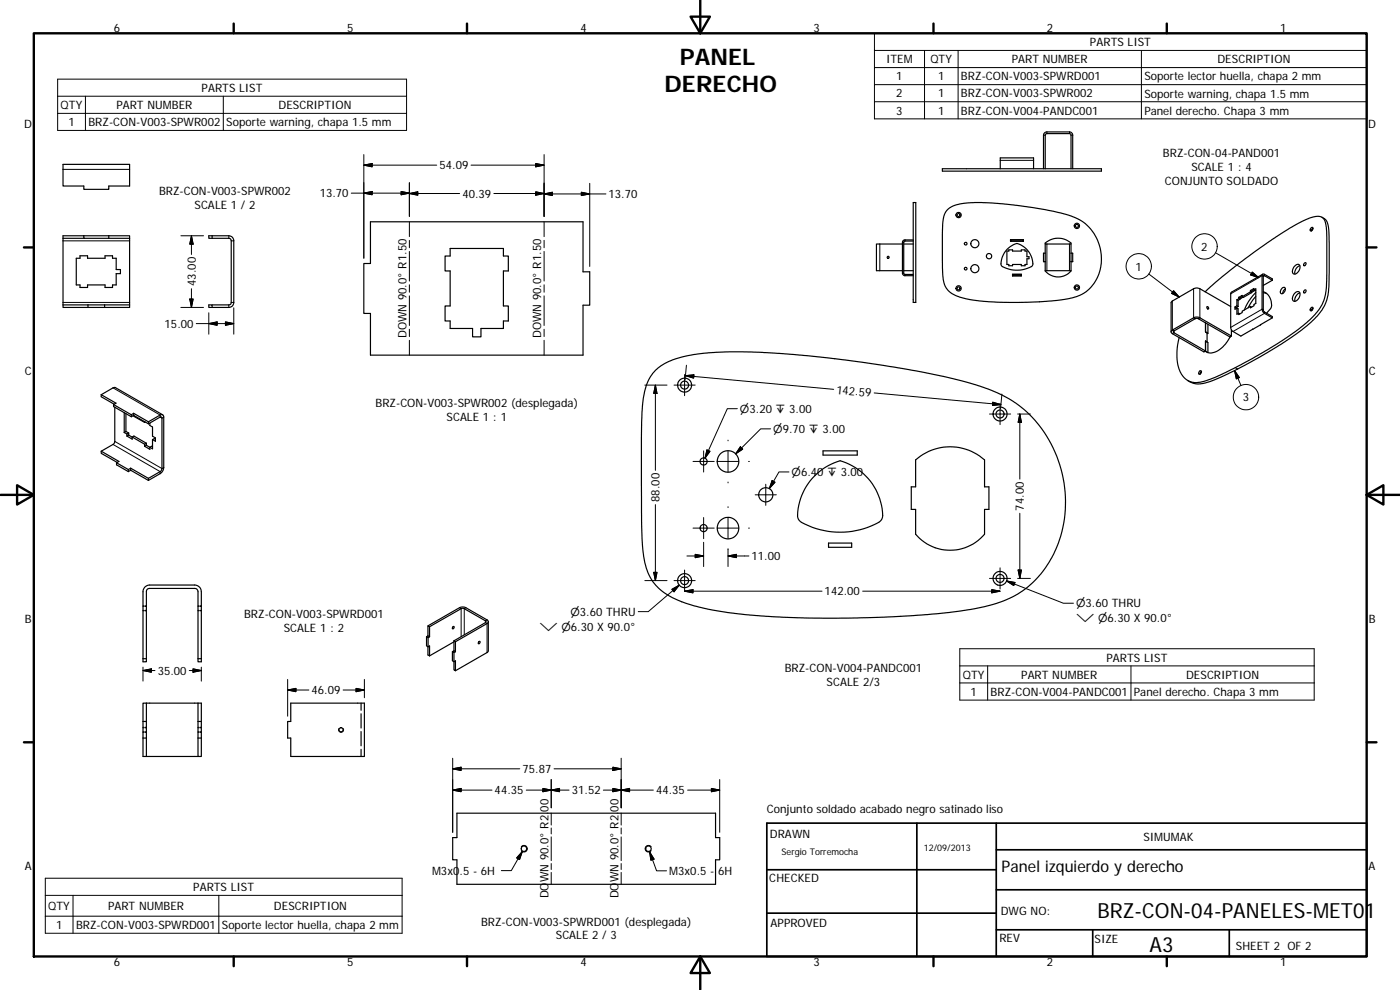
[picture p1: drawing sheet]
<svg xmlns="http://www.w3.org/2000/svg" width="420mm" height="297mm" viewBox="0 0 420 297" stroke-linecap="round" stroke-linejoin="round" font-family="sans-serif">
<g fill="none" stroke="#000" stroke-width=".36">
<path d="M18.9 49.3h20v6.5h-6.3v1h-7.4v-1h-6.3zM282.8 50.6h47.7v.8h-47.7zM300.2 50.6v-3.2h10v3.2M321.4 50.6l-.1-10.3-.3-.2h-6.8l-.3 .1-.2 .4v10M321.9 50.6l-.1-10.5-.4-.4-.4-.1h-6.8l-.6 .2-.4 .8v10M18.9 71.5h6.3M18.9 71.5v20M22.9 77.5h1.1v-.7h2.3v.7h5.2v-.7h2.3v.7h1.1v3.4h1.2v1.2h-1.2v3.4h-1.1v.8h-2.3v-.8h-5.2v.8h-2.3v-.8h-1.1zM25.2 70.7v.8h7.4M32.6 70.7h6.3v.8M32.6 71.5h6.3M32.6 70.7v.8"/>
<path d="M32.6 70.7h-13.7v.8M38.9 71.5v20M63.7 71.5h5l.4 .1 .3 .5v18.6l-.2 .6-.4 .2h-5.1M63.7 70.7v.8M63.7 71.5h-1v-.8h6a1.48 1.48 0 0 1 1.5 1.6v18.4a1.45 1.45 0 0 1-1.5 1.5h-5M111.2 66.5h63.8v15.1h2v10h-2v15h-63.8v-12.6h-2v-14.9h2zM135.1 74.5h16v2.3h1.5v4.5h-1.5v10.5h1.5v4.5h-1.5v2.3h-6.8v2.5h-2.5v-2.5h-6.7v-2.3h-1.5v-4.5h1.5v-10.5h-1.5v-4.5h1.5zM270.8 73.2h-7.8v8h7.8M271.2 73.2h2.9M274.1 60.8h.7v29.9h-.7zM274.1 72h-2.7l-.5 .3-.1 .4 .1 9.5 .5 .5h2.7M274.1 72.3h-2.5l-.4 .3v9.4l.4 .3h2.5"/>
<path d="M284.4 62.8a12.7 12.7 0 0 1 7.8-2l8.7 .4 11.6 1.5a32.3 32.3 0 0 1 12.3 3.8 13.4 13.4 0 0 1 1.2 21 17.9 17.9 0 0 1-9.6 2.7l-8.2 .5h-7.2l-7-.4-4.4-.7a7.3 7.3 0 0 1-6.3-4.8l-.5-4.5v-8.9a15.6 15.6 0 0 1 1-7.8zM302.2 74.9l1.4-1.1a2.21 2.21 0 0 1 3.2 0 6.1 6.1 0 0 1 3 5.9 8.7 8.7 0 0 1-9.2 0 5.6 5.6 0 0 1 1.6-4.8zM302.2 75.3h.6v-.3h1.1v.3h2.6v-.3h1.1v.3h.6v1.7h.6v.6h-.6v1.8h-.6v.3h-1.1v-.3h-2.6v.3h-1.1v-.3h-.6zM303.3 72l3.8-.1v.5h-3.8zM303.3 72.3h.1M303.3 72v.3h3.8M307.1 72.3h.1M313.7 76h-.5v2.5h.5M313.7 72.9a5.9 5.9 0 0 1 7.7 0v8.4a5.1 5.1 0 0 1-7.7 0zM321.4 73.2h-7.7M321.4 76h.5v2.5h-.5M388.5 79.9a.9 .9 0 0 1 1.4-.5 .9 .9 0 0 1 .1 1.4 1.5 1.5 0 0 1-1.9 1.2 1.83 1.83 0 0 1 .4-2.1z"/>
<path d="M390.1 79.7a2.19 2.19 0 0 0-1.4 2.5M391.4 79l.3-.2a.5 .5 0 0 1 .2 .6 .5 .5 0 0 1-.7 .2zM393.5 68.4l.3-.2a.54 .54 0 0 1 .1 .7 .54 .54 0 0 1-.7 .3zM394 68.5l-.4 .8M394 68.6l-.4 .6M396.7 65.2l.7 .4a5.2 5.2 0 0 1 1.4 4.3l.1 11a26.7 26.7 0 0 1-.8 9.4 20.5 20.5 0 0 1-7 8.3l-6.5 4.6-6.2 3.8-7 3.7-5.7 2.8a11.4 11.4 0 0 1-7.8 1.4l-1.4-.7M18.9 91.5v.7h7.5M18.9 91.5h20M26.4 91.5v.7M31.4 91.5v.7M38.9 91.5v.7h-12.5M62.7 91.5h1v.7h-1z"/>
<path d="M271.2 81.2h2.9M303.9 82.3h2.6v.4l-2.6 .1zM303.9 82.3v.4M306.4 82.3v.4M313.7 81.2h7.7M361.7 87.5l5-4.4 10.3-7.9 10.2-6.8 4.9-2.6a5.1 5.1 0 0 1 4.9-.4 8 8 0 0 1 1.2 5.3v13.5a14.6 14.6 0 0 1-6.6 13l-4.6 3.5-6 3.9-8.6 4.9-6.8 3.3a13.5 13.5 0 0 1-7.8 1.9 6.4 6.4 0 0 1-4.5-6.1l-.1-3.5 .7-3.8M361.8 96.9v2.7M361.8 99.6l.5 .2v2.8M361.8 99.6l.7 .4M362.2 92a.36 .36 0 0 1 .5 .2 .36 .36 0 0 1-.3 .5zM362.5 97.3v2.7M362.5 100l-.2 .1"/>
<path d="M369.3 92l-9.2-5.4a2.02 2.02 0 0 0-1.9 0l-6.7 4.1v8.9M369.6 99v1.8M370.6 92.1v.7l.6-.3M370.6 92.1l.4 .2M371 92.3v.3M371.2 91.8l-.6 .3M371.2 92.5v1.8l.6-.3 .3 .2M371.2 89.9v1.9M371.2 91.8l.4 .2M371.2 92.5l.4 .1v1.5M371.2 89.9l.4 .2M371.6 92l-.6 .3"/>
<path d="M371.6 90.1v1.9M371.8 89.2l.3 .2M371.8 89.2v.4M371.8 89.6l-.6 .3M371.8 89.6l.3 .2M372.1 89.4v.4M372.1 89.8l-.5 .3M372.8 89v-.4l-1 .6M372.8 89l-.7 .4M373.1 89.2l-.7 .3-.2-.1M375.3 87.2v.4M375.3 87.6l.3 .2"/>
<path d="M375.3 87.2l.3 .2M375.3 87.6l-2.5 1.4M375.6 92.1l-.3-.2-2.5 1.5v.4l-1 .6v-.4M375.6 87.8l-2.4 1.4-.4-.2M375.6 87.4v.4M376 98.8h.1M376.4 87v-.4l-1.1 .6M376.4 87l.5-.3v4.3l-.5 .3v.4l-1.1 .7v-.5M376.4 87l-.8 .4M376.4 87l.5 .1M376.6 87.1l-1 .6M376.9 87.8a15.3 15.3 0 0 0-3.5 5.2"/>
<path d="M376.9 88.9l-2.3 3.4M378.3 97.5l-2.4 1.3M378.3 97.4v.1M379 82.3l-9.5 5.4-.2 .3v10.2l.3 .8 2.8 1.8 3.6-2M379.1 87.5a3.8 3.8 0 0 1 2.1 5.3l-1.1 1.2M379.1 87.8l1 .3M381.8 84.1l-2.7 1.5M381.8 84.1l-2.3-1.4-.4 .1v10.3l.4 .5 2.3 1.4v.4l-3.5 2.1M381.8 84.1v-.4l-2.5-1.5-.4 .1-.1 10.7 .5 .9 2.5 1.5M384.9 86.4a.59 .59 0 0 1 .8 0 .59 .59 0 0 1-.1 .9 .88 .88 0 0 1-1.3 .6 1.48 1.48 0 0 1 .6-1.5zM385.8 86.7l-.6 .6-.2 .8M388.5 88a.9 .9 0 0 1 1.4-.4 .9 .9 0 0 1 .1 1.4 1.46 1.46 0 0 1-1.9 1.2 1.86 1.86 0 0 1 .4-2.2z"/>
<path d="M390.1 87.9a2.27 2.27 0 0 0-1.4 2.5M391.4 87.2l.3-.2a.49 .49 0 0 1 .2 .6 .49 .49 0 0 1-.7 .2zM393.5 92.3l.3-.1a.54 .54 0 0 1 .1 .7 .54 .54 0 0 1-.7 .2zM394 92.4l-.4 .8M394 92.5l-.4 .7M30.4 118.4l3.5-2 .6-.2 14.3 8.3M30.4 118.4v.6l3.9 2.3M30.4 118.4l4.4 2.6-.7 .4M196.8 111.1a23.6 23.6 0 0 1 13.5-5l7.1-.5h8.1l9.6 .5 13.4 1.3 11.4 1.5 15 2.4 9.3 1.9 8.7 2.3a34.8 34.8 0 0 1 23.1 18.8 35.4 35.4 0 0 1-4.1 38.4 29.6 29.6 0 0 1-18.2 9.7l-8.8 1.4-12 1-15.7 .6-10.4 .1-12.1-.3-9.6-.6-6.7-.8-8.4-1.6a26 26 0 0 1-13.2-6.6 20.7 20.7 0 0 1-4-12.6l-.3-6.8v-22.3a71.5 71.5 0 0 1 .9-16.3l.2-.8a12 12 0 0 1 3.2-5.7zM360 111.4a.35 .35 0 0 1 .6-.1 .35 .35 0 0 1-.1 .6l-.5 .4a.5 .5 0 0 1-.3-.5 .5 .5 0 0 1 .3-.4zM360.6 111.5l-.4 .7 .4-.7M361.8 102.4l.7 .4v3"/>
<path d="M361.8 105.4l.6 .3M362.2 102.6l-.4-.3v3.1M369.1 101.1a7.7 7.7 0 0 1-6 4.8l-1.3-.5M369.6 100.8l-.5 .3M369.6 100.8l-9.5-5.4a2.02 2.02 0 0 0-1.9 0l-6.4 3.6a.57 .57 0 0 0-.3 .6 .57 .57 0 0 0 .3 .5l9.5 5.5 .5-.3-9.7-5.6 .2-.4 6.8-3.8 10 5.6M30.4 135.4v.6l4.8 2.7M30.4 135.4l5.3 3.1-.7 .4M34.1 121.4v.6l5.3 3M34.1 121.4l5.3 3M34.4 122.2v10.4l-.5 .7-3.5 2.1M35 138.9v.6l3.5 2M35 138.9l3.5 2"/>
<path d="M37.3 123.8v6M37.3 129.8l.8 .4M37.8 124.1v5.4M37.8 129.5l-.5 .3M37.8 129.5l.8 .4M38.1 130.8l1.6 1v-.7M38.1 130.2v.6M38.6 129.9l-.5 .3M38.6 130.5l-.5 .3M38.6 129.9v.6M38.6 130.5l1.1 .7M39.4 124.4v.6"/>
<path d="M39.7 131.1l3.7 2.2M39.7 131.1l.5-.3 3.7 2.2M39.9 124.8l3.5 1.9M40.1 124l4.4 2.6v.6M40.1 124.6l4.4 2.6M40.1 124.6l-.7 .4M40.1 124l-.7 .4M40.1 124v.6M43.4 126.5v.2M43.4 133.3v.6M43.4 133.9l1.6 .9v-.6M43.6 126.6l-.2 .1"/>
<path d="M43.9 133l-.5 .3M43.9 133.6l-.5 .3M43.9 133v.6M43.9 133.6l1.1 .6M44.5 127.2l3.6-2.1 .4 .1 .1 15.4-.4 .8-3.7 2.1M44.5 126.6l3.6-2.1a.66 .66 0 0 1 .7 0 .66 .66 0 0 1 .3 .6v15.2a2.31 2.31 0 0 1-1 1.8l-3.6 2M44.9 127l.1 .7 .8 .4v2.8l.8 .5v1l-.8-.5M45.8 131.9v2.8l-.8-.5M45.8 134l-.3-.1-.5 .3M46.6 131.8l-.3-.2-.5 .3M247 135.3h10.3v1.2h-10.3zM274.8 138a15.5 15.5 0 0 1 20.7 0v8.1h1.3v6.7h-1.3v7.5a13.5 13.5 0 0 1-20.7 0v-7.5h-1.3v-6.7h1.3z"/>
<path d="M38.5 140.9v.6M39.2 141.1l5.3 3M39.2 140.5l5.3 3M39.2 141.1l-.7 .4M39.2 140.5l-.7 .4M39.2 140.5v.6M44.5 143.5v.6M244.4 142.9a17.4 17.4 0 0 1 7.7-4.7 17.3 17.3 0 0 1 12.7 17.1l-.3 .7a15 15 0 0 1-7.6 3.2 23.3 23.3 0 0 1-16.9-2.9l-.4-.6a13.7 13.7 0 0 1 1.8-8.8l1.7-2.6zM248.7 162.9h6.9v1.3h-6.9zM42.9 183.2h.3M42.9 181.9h.3M42.9 197.6h1"/>
<path d="M43.6 183.2h.3M43.6 181.9h.3M43.9 197.6v1h-1v-21.1a2.01 2.01 0 0 1 2-2h13.5a2.04 2.04 0 0 1 2 2v21.1h-1v-1M43.9 197.6v-20.1l.2-.6 .8-.3h13.5l.6 .1 .4 .8v20.1M59.4 183.2h.3M59.4 181.9h.3M59.4 197.6h1M60.1 183.2h.3M60.1 181.9h.3M128 191.1v2.7l.5 .3 .4-.3v3M128 191.1l.5 .2M128.4 190.8l-.4 .3"/>
<path d="M128.4 190.8l.5 .3M128.4 187.8l9.9-5.6 1.5 .1 6.4 3.7a.59 .59 0 0 1 .3 .5 .59 .59 0 0 1-.3 .6l-9.5 5.5M128.5 191.3l-.1 5.2 .5 .3M128.9 191.1l-.4 .2M128.9 188l-.5-.2v3M128.9 188v3.1M128.9 188l9.9-5.5 7 3.9-.1 .4-9.5 5.5M135.8 195.5v2.7l.4 .3M136 188h.1a.32 .32 0 0 1 .1 .4 .32 .32 0 0 1-.4 .1zM136.2 195.3l-.4 .2 .4 .3v2.7M136.2 198.5l.5-.2v3l-.5-.3zM136.2 195.3l.5 .2"/>
<path d="M136.2 192.3l.5 .3M136.2 192.3v3M136.2 192.6l-7.3 4.2M136.7 195.5l-.5 .3M136.7 192.6v2.9M143.8 192.5l.1-.1a.33 .33 0 0 1 .1 .5 .33 .33 0 0 1-.5 0zM146.5 186.5v8.8l-.2 .4-9.6 5.6M42.9 216.5v10.5h1M42.9 216.5h1M42.9 219.6h.3M42.9 218.4h.3M43.6 219.6h.3"/>
<path d="M43.6 218.4h.3M43.9 211h15.5M43.9 211h-1v5.5M43.9 211v16M59.4 211v10.4M59.4 211h1v5.5M59.4 216.5h1v4.9M59.4 219.6h.3M59.4 218.4h.3M60.1 219.6h.3M60.1 218.4h.3M87.3 211h22.1v16h-22.1v-5.6h-1v-4.9h1z"/>
<path d="M108.4 211v2.1M108.4 214.2v4.2M108.4 219.5v4.3M42.9 221.4h1M43.9 227h15.5M59.4 221.4v5.6h1v-5.6M59.4 221.4h1M108.4 224.8v2.2M137.1 244h77.6v7.3h1.3v6.7h-1.3v7.3h-77.6v-7.3h-1.2v-6.7h1.2z"/>
<circle cx="266.6" cy="77.2" r=".3"/>
<circle cx="287.7" cy="64.5" r=".8"/>
<circle cx="287.7" cy="64.5" r=".44"/>
<circle cx="289.8" cy="73.1" r=".4"/>
<circle cx="292.6" cy="73.1" r="1.22"/>
<circle cx="296.8" cy="76.9" r=".8"/>
<circle cx="323.2" cy="67.8" r=".47"/>
<circle cx="323.2" cy="67.8" r=".79"/>
<circle cx="287.7" cy="86.5" r=".8"/>
<circle cx="287.7" cy="86.5" r=".44"/>
<circle cx="289.8" cy="80.6" r=".39"/>
<circle cx="292.6" cy="80.6" r="1.21"/>
<circle cx="323.2" cy="86.3" r=".78"/>
<circle cx="323.2" cy="86.3" r=".46"/>
<circle cx="205.5" cy="115.6" r="2.1"/>
<circle cx="205.5" cy="115.5" r="1.2"/>
<circle cx="211.2" cy="138.5" r="1.06"/>
<circle cx="218.5" cy="138.5" r="3.2"/>
<circle cx="300.1" cy="124.2" r="2.09"/>
<circle cx="300.1" cy="124.2" r="1.2"/>
<circle cx="211.2" cy="158.5" r="1.07"/>
<circle cx="218.5" cy="158.5" r="3.2"/>
<circle cx="229.8" cy="148.4" r="2.14"/>
<circle cx="205.5" cy="174.2" r="1.2"/>
<circle cx="205.5" cy="174.2" r="2.11"/>
<circle cx="300.1" cy="173.5" r="2.09"/>
<circle cx="300.1" cy="173.6" r="1.2"/>
<circle cx="102.3" cy="219" r=".61"/>
<circle cx="157.2" cy="254.6" r=".81"/>
<circle cx="194.6" cy="254.6" r=".82"/>
</g>
<g fill="none" stroke="#000" stroke-width=".3">
<path d="M262.4 10h147.8v25.7h-147.8zM262.4 15.1h147.8M277.5 15.1v20.6M287.5 15.1v20.6M342.6 15.1v20.6M17.3 28.9h104.7M17.3 34h104.7M17.3 23.7h104.7v15.4h-104.7zM25.6 28.9v10.2M67 28.9v10.2M262.4 20.3h147.8M262.4 25.4h147.8"/>
<path d="M262.4 30.5h147.8M314.2 39.6v.5M321 39.6v.5M18.9 50.8h20M105.4 58h17.5M109.2 46.4v31.1M109.2 58l2.5-.6v1zM109.2 49.6l2.5-.5v1zM120.4 57.4l2.5 .6-2.5 .4zM122.9 54.8v10.1M122.9 58.1l2.5-.5v1zM122.9 58.1h15"/>
<path d="M131.1 49.6h-21.9M141.4 49.6h21.9M148.2 58.1h15.1M160.8 49.1l2.5 .5-2.5 .5zM160.8 57.6l2.5 .5-2.5 .5zM163.3 58.2l2.5-.5v1zM163.3 58.2h18.6M163.3 46.4v18.5M174.5 57.7l2.5 .5-2.5 .5zM177 55v24.9M300.2 48.1h10M313.2 40.6h.5"/>
<path d="M321.4 40.6h.5M18.9 72.3h20M54.3 70.7h6.8M57.5 70.7v5.6M57.5 70.7l.5 2.6h-1.1zM68.7 70.7v.8M69.4 72.3h.8M122.9 66.5v4.5M122.9 72.1v2.2M122.9 75.4v8.9M163.3 66.5v4.5M163.3 72.1v2.2"/>
<path d="M163.3 75.4v8.9M264 73.2v8M270.8 72.7h.4M271.6 72v.3M314.2 73.2v8M321 73.2v8M364.8 75.8l13 7.5M18.9 90.7h20M54.3 92.2h6.8M56.9 89.7h1.1l-.5 2.5zM57.5 86.6v5.6M58.9 97.1h11.3"/>
<path d="M62.7 93.9v6.4M62.7 97.1l2.5-.5v1zM67.7 96.6l2.5 .5-2.5 .5zM68.7 91.5v.7M69.4 90.7h.8M70.2 92.4v7.9M122.9 85.4v2.3M122.9 88.8v8.9M122.9 98.8v2.2M163.3 85.4v2.3M163.3 88.8v8.9M163.3 98.8v2.2"/>
<path d="M270.8 82h.4M271.6 82.3v.4M344.8 82.2l9.1 6.9M351.8 90.3v8.7l.5 .3v.5l-.5 .3M352.2 87.2l1.7 1.9-2.3-1.1zM358.2 86.6v8.8l.5 .2M360.1 86.6v8.8l-.5 .2M375.8 81.6l2 1.7-2.5-.8zM379.1 93l-.3-.2-9.5 5.4M379.5 82.3v.4l-.4 .2-.3-.2-9.5 5.5M379.5 93.6v.4l-9.5 5.5M33.9 116.4l14.2 8.1v.6l.5 .4 .5-.4"/>
<path d="M122.9 102.1v4.5M163.3 102.1v4.5M193.5 115.5h6.7M196.7 115.5v25.6M196.7 115.5l.5 2.5h-1zM202.3 115.5h6.3M205.5 112.4v6.3M205.7 112.7l2.5-.2v1zM205.7 112.7l44.5 4.1M206 109.6l-.4 4.4M262.3 117.9l38.1 3.5M300.7 118.2l-.4 4.4"/>
<path d="M370.5 111.2l1.9 4.5M370.5 111.2l1.5 2.1-1 .4zM370.7 110.3l.7 .4M33.9 133.3l14.2 8.2v.6M34.4 132.4l14.2 8.2 .5-.3M208 138.5h6.3M211.2 135.3v6.3M212.2 135l.9 .4-1.5 2.1zM215.3 138.5h6.4M218.5 132.1v.2M218.5 135.3v6.3M221.3 122.6h-3l-6.7 14.9"/>
<path d="M222.2 134l.7 .8-2.1 1.4zM224.7 138.5h.2M231.3 128.7h-3l-7.5 7.5M297 124.2h6.3M297.9 120.7l2.5 .7-2.5 .3zM300.1 121.1v6.3M305.4 124.2h3.8M306.1 124.2v19.5M306.1 124.2l.4 2.5h-.9zM196.7 151.4v22.8M208 158.5h6.3M211.2 155.3v6.3"/>
<path d="M215.3 158.5h6.4M218.5 144.6v.3M218.5 152v.3M218.5 155.3v6.3M224.7 158.5h.2M226.6 148.5h6.4M229.8 145.3v6.3M231.7 144.2l.9 .5-1.7 1.9zM236.8 141.6h-3l-2.9 5M306.1 154v19.5M193.5 174.2h6.7M196.2 171.7h1l-.5 2.5z"/>
<path d="M201.6 176.8l2.2-1.2-1.5 2zM202.3 174.2h6.3M203.8 175.6l-9.2 7.9h-3.1M205.5 171v6.4h41.2M205.5 177.4l2.5-.5v1zM208.6 166.3l2.6 .5-2.6 .5zM211.2 162.7v7.3M211.2 166.8h-5M218.5 164.6v5.4M218.5 166.8l2.5-.5v1zM218.5 166.8h6.3M258.9 177.4h41.2"/>
<path d="M297 173.5h6.3M297.6 176.9l2.5 .5-2.5 .5zM300.1 170.4v6.3M302.1 174.3l2.5 .5-.4 .9zM302.1 174.3l17 6.7h3M305.4 173.5h3.8M305.6 171h.9l-.4 2.5zM42.9 181.8h.3M42.9 183.3h.3M43.6 181.8h.3M43.6 183.3h.3M59.4 183.3h.3"/>
<path d="M59.4 181.8h.3M60.1 183.3h.3M60.1 181.8h.3M137.9 182.3l.5 .3v8.4M139.8 182.3l-.5 .3v7.9M146.2 186l-.5 .3v.5l.5 .3v8.7M288 194.6h106.4v15.5h-106.4zM288 199.8h106.4M296.4 199.8v10.3M339.4 199.8v10.3M42.9 201.2l2.5-.5v1zM42.9 201.2h3.6"/>
<path d="M42.9 200.2v4.2M42.9 218.2h.3M42.9 219.7h.3M43.6 218.2h.3M43.6 219.7h.3M56.8 201.2h3.6M57.9 200.7l2.5 .5-2.5 .5zM59.4 219.7h.3M59.4 218.2h.3M60.1 219.7h.3M60.1 218.2h.3M60.4 200.2v4.2"/>
<path d="M86.3 207l2.5-.5v1zM86.3 207h6.4M86.3 203.9v11M103 207h6.4M103 218.6a.75 .75 0 0 1-.6 1.1 .75 .75 0 0 1-.7-1.1M106.9 206.5l2.5 .5-2.5 .5zM109.4 203.9v5.5M288 204.9h106.4M135.9 237.1l2.5-.5v1zM135.9 230.7l2.5-.5v1zM135.9 237.1h11.7M135.9 230.7h20.1"/>
<path d="M135.9 227.5v22.2M157.9 237.1h12.9M162.9 236.6l2.5 .5-2.5 .5zM165.4 233.9v8.5M165.4 237.1l2.5-.5v1zM166.3 230.7h20.1M181.1 237.1h15M183.9 230.2l2.5 .5-2.5 .5zM183.9 236.6l2.5 .5-2.5 .5zM186.4 227.5v14.9M186.4 237.1l2.5-.5v1zM206.4 237.1h9.6"/>
<path d="M213.5 236.6l2.5 .5-2.5 .5zM216 233.9v15.8M156.5 254.1a.99 .99 0 0 1 1.4-.2 .99 .99 0 0 1 0 1.5 .99 .99 0 0 1-1.4-.2M156.7 255.5l-3.3 5.7h-2.9M156.7 255.5l-.8 2.4-.8-.5zM165.4 244v3.5M165.4 248.4v1.8M165.4 251.1v7.1M165.4 259.1v1.8M186.4 244v3.5M186.4 248.4v1.8M186.4 251.1v7.1"/>
<path d="M186.4 259.1v1.8M195 255.6l2.1 5.7h2.9M195 255.6l1.3 2.2-1 .3zM195.4 254.1a.99 .99 0 0 0-1.4-.2 .99 .99 0 0 0 0 1.5 .99 .99 0 0 0 1.4-.2M13.6 263.5h107.1v16.5h-107.1zM13.6 268.6h107.1M13.6 274.9h107.1M21.9 268.6v11.4M65.7 268.6v11.4M165.4 261.8v3.5M186.4 261.8v3.5"/>
<circle cx="341.7" cy="79.9" r="3.8"/>
<circle cx="361.5" cy="73.9" r="3.8"/>
<circle cx="373.9" cy="119.2" r="3.8"/>
</g>
<g fill="none" stroke="#000" stroke-width=".71">
<path d="M10.1 10h400.1v277h-400.1zM70.1 7.1v2.9M140.2 7.1v2.9M207.3 5h5.8l-2.9 5zM210.2 0v10M280.2 7.1v2.9M350.2 7.1v2.9M7.2 74.2h2.9M410.2 74.2h2.9M.2 148.5h9.9M5.1 145.6l5 2.9-5 2.9zM410.2 148.5l5-2.9v5.8z"/>
<path d="M410.2 148.5h9.9M7.2 222.7h2.9M410.2 222.7h2.9M70.1 287v2.9M140.2 287v2.9M210.2 287l2.9 5h-5.8zM210.2 287v10M280.2 287v2.9M350.2 287v2.9"/>
</g>
<path d="M230.1 247h180.1v40h-180.1zM275.2 247v40M299 255h111.2M299 247v40M230.1 274h68.9M230.1 261h68.9M299 279h111.2M299 267h111.2M327.9 279v8M368.9 279v8" fill="none" stroke="#000" stroke-width=".51"/>
<g fill="#000" stroke="#000" stroke-width=".3">
<path d="M109.2 58l2.5-.6v1zM109.2 49.6l2.5-.5v1zM120.4 57.4l2.5 .6-2.5 .4zM122.9 58.1l2.5-.5v1zM160.8 49.1l2.5 .5-2.5 .5zM160.8 57.6l2.5 .5-2.5 .5zM163.3 58.2l2.5-.5v1zM174.5 57.7l2.5 .5-2.5 .5zM57.5 70.7l.5 2.6h-1.1zM56.9 89.7h1.1l-.5 2.5zM62.7 97.1l2.5-.5v1zM67.7 96.6l2.5 .5-2.5 .5z"/>
<path d="M352.2 87.2l1.7 1.9-2.3-1.1zM375.8 81.6l2 1.7-2.5-.8zM196.7 115.5l.5 2.5h-1zM205.7 112.7l2.5-.2v1zM370.5 111.2l1.5 2.1-1 .4zM212.2 135l.9 .4-1.5 2.1zM222.2 134l.7 .8-2.1 1.4zM297.9 120.7l2.5 .7-2.5 .3zM306.1 124.2l.4 2.5h-.9zM231.7 144.2l.9 .5-1.7 1.9zM196.2 171.7h1l-.5 2.5zM201.6 176.8l2.2-1.2-1.5 2z"/>
<path d="M205.5 177.4l2.5-.5v1zM208.6 166.3l2.6 .5-2.6 .5zM218.5 166.8l2.5-.5v1zM297.6 176.9l2.5 .5-2.5 .5zM302.1 174.3l2.5 .5-.4 .9zM305.6 171h.9l-.4 2.5zM42.9 201.2l2.5-.5v1zM57.9 200.7l2.5 .5-2.5 .5zM86.3 207l2.5-.5v1zM106.9 206.5l2.5 .5-2.5 .5zM135.9 237.1l2.5-.5v1zM135.9 230.7l2.5-.5v1z"/>
<path d="M162.9 236.6l2.5 .5-2.5 .5zM165.4 237.1l2.5-.5v1zM183.9 230.2l2.5 .5-2.5 .5zM183.9 236.6l2.5 .5-2.5 .5zM186.4 237.1l2.5-.5v1zM213.5 236.6l2.5 .5-2.5 .5zM156.7 255.5l-.8 2.4-.8-.5zM195 255.6l1.3 2.2-1 .3z"/>
</g>
<g font-size="6.9">
<text x="204" y="19.5">PANEL</text>
<text x="199.5" y="27.7">DERECHO</text>
</g>
<g font-size="6.3">
<text x="329.4" y="275.4">BRZ-CON-04-PANELES-MET01</text>
<text x="345" y="285.6">A3</text>
</g>
<text font-size="4.8" x="300.6" y="261.8">Panel izquierdo y derecho</text>
<g font-size="3.5">
<text x="34.2" y="9.6">6</text>
<text x="104.2" y="9.6">5</text>
<text x="174.2" y="9.6">4</text>
<text x="244.2" y="9.6">3</text>
<text x="314.2" y="9.6">2</text>
<text x="384.2" y="9.6">1</text>
<text x="327.1" y="13.9">PARTS LIST</text>
<text x="265.9" y="19">ITEM</text>
<text x="279.2" y="19">QTY</text>
<text x="303.6" y="19">PART NUMBER</text>
<text x="365.4" y="19">DESCRIPTION</text>
<text x="60.5" y="27.6">PARTS LIST</text>
<text x="269" y="24.1">1</text>
<text x="269" y="29.3">2</text>
<text x="281.5" y="24.1">1</text>
<text x="281.5" y="29.2">1</text>
<text x="288.4" y="24.1">BRZ-CON-V003-SPWRD001</text>
<text x="288.4" y="29.3">BRZ-CON-V003-SPWR002</text>
<text x="343.4" y="24.2">Soporte lector huella, chapa 2 mm</text>
<text x="343.4" y="29.3">Soporte warning, chapa 1.5 mm</text>
<text x="18.2" y="32.7">QTY</text>
<text x="34.9" y="32.7">PART NUMBER</text>
<text x="83.6" y="32.7">DESCRIPTION</text>
<text x="269" y="34.4">3</text>
<text x="281.5" y="34.4">1</text>
<text x="288.4" y="34.4">BRZ-CON-V004-PANDC001</text>
<text x="343.4" y="34.4">Panel derecho. Chapa 3 mm</text>
<text x="7.3" y="38.4">D</text>
<text x="20.5" y="37.9">1</text>
<text x="26.6" y="37.9">BRZ-CON-V003-SPWR002</text>
<text x="67.9" y="37.9">Soporte warning, chapa 1.5 mm</text>
<text x="410.6" y="38.4">D</text>
<text x="349" y="47">BRZ-CON-04-PAND001</text>
<text x="131.9" y="50.8">54.09</text>
<text x="357.5" y="51.2">SCALE 1 : 4</text>
<text x="47.7" y="58.4">BRZ-CON-V003-SPWR002</text>
<text x="95.9" y="59.2">13.70</text>
<text x="138.8" y="59.4">40.39</text>
<text x="182.7" y="59.5">13.70</text>
<text x="349.6" y="55.4">CONJUNTO SOLDADO</text>
<text x="58.4" y="62.6">SCALE 1 / 2</text>
<text x="360.5" y="75.2">2</text>
<text x="340.8" y="81.2">1</text>
<text x="58.7" y="85.9" transform="rotate(-90 58.7 85.9)">43.00</text>
<text x="49.4" y="98.4">15.00</text>
<text x="122" y="101.5" transform="rotate(-90 122 101.5)">DOWN 90.0° R1.50</text>
<text x="162.4" y="101.5" transform="rotate(-90 162.4 101.5)">DOWN 90.0° R1.50</text>
<text x="7.4" y="112.6">C</text>
<text x="410.8" y="112.6">C</text>
<text x="250.9" y="118.2" transform="rotate(5 250.9 118.2)">142.59</text>
<text x="112.7" y="122.2">BRZ-CON-V003-SPWR002 (desplegada)</text>
<text x="373" y="120.5">3</text>
<text x="134" y="126.4">SCALE 1 : 1</text>
<text x="198" y="150.6" transform="rotate(-90 198 150.6)">88.00</text>
<text x="307.3" y="153.2" transform="rotate(-90 307.3 153.2)">74.00</text>
<text x="225.5" y="168.1">11.00</text>
<text x="247.5" y="178.6">142.00</text>
<text x="73.3" y="185.5">BRZ-CON-V003-SPWRD001</text>
<text x="7.4" y="186.9">B</text>
<text x="85.1" y="189.6">SCALE 1 : 2</text>
<text x="410.8" y="186.9">B</text>
<text x="47.3" y="202.4">35.00</text>
<text x="235.5" y="201.7">BRZ-CON-V004-PANDC001</text>
<text x="288.9" y="203.6">QTY</text>
<text x="306.5" y="203.6">PART NUMBER</text>
<text x="332.1" y="198.5">PARTS LIST</text>
<text x="355.9" y="203.6">DESCRIPTION</text>
<text x="93.5" y="208.3">46.09</text>
<text x="248.1" y="205.9">SCALE 2/3</text>
<text x="291.3" y="208.7">1</text>
<text x="297.3" y="208.8">BRZ-CON-V004-PANDC001</text>
<text x="340.3" y="208.8">Panel derecho. Chapa 3 mm</text>
<text x="156.8" y="231.9">75.87</text>
<text x="148.5" y="238.3">44.35</text>
<text x="171.6" y="238.3">31.52</text>
<text x="196.9" y="238.3">44.35</text>
<text x="164.6" y="243.5" transform="rotate(-90 164.6 243.5)">00</text>
<text x="185.6" y="243.5" transform="rotate(-90 185.6 243.5)">00</text>
<text x="230.1" y="243.8">Conjunto soldado acabado negro satinado liso</text>
<text x="231.1" y="251.4">DRAWN</text>
<text x="343.2" y="252.3">SIMUMAK</text>
<text x="7.4" y="261.1">A</text>
<text x="129.7" y="262.5">M3x0.5 - 6H</text>
<text x="200.9" y="262.6">M3x0.5 - 6H</text>
<text x="410.8" y="261.1">A</text>
<text x="58" y="267.4">PARTS LIST</text>
<text x="164.6" y="269.6" transform="rotate(-90 164.6 269.6)">DO</text>
<text x="164.6" y="264.7" transform="rotate(-90 164.6 264.7)">WN 90.0° R2.</text>
<text x="185.6" y="269.6" transform="rotate(-90 185.6 269.6)">DO</text>
<text x="185.6" y="264.7" transform="rotate(-90 185.6 264.7)">WN 90.0° R2.</text>
<text x="230.9" y="264.6">CHECKED</text>
<text x="14.5" y="273.1">QTY</text>
<text x="32.4" y="273">PART NUMBER</text>
<text x="82.2" y="273.1">DESCRIPTION</text>
<text x="300.3" y="274.5">DWG NO:</text>
<text x="16.8" y="278.7">1</text>
<text x="22.8" y="278.7">BRZ-CON-V003-SPWRD001</text>
<text x="66.6" y="278.8">Soporte lector huella, chapa 2 mm</text>
<text x="144.4" y="277.7">BRZ-CON-V003-SPWRD001 (desplegada)</text>
<text x="166.8" y="281.9">SCALE 2 / 3</text>
<text x="231.3" y="278.2">APPROVED</text>
<text x="299.9" y="282.6">REV</text>
<text x="328.5" y="283">SIZE</text>
<text x="370.9" y="285.1">SHEET 2 OF 2</text>
<text x="34.2" y="289.9">6</text>
<text x="104.2" y="289.9">5</text>
<text x="174.2" y="289.9">4</text>
<text x="244.2" y="289.9">3</text>
<text x="314.2" y="289.9">2</text>
<text x="384.2" y="289.9">1</text>
</g>
<g font-size="3.3">
<text x="222.1" y="123.9">⌀3.20 ↧ 3.00</text>
<text x="232.1" y="129.9">⌀9.70 ↧ 3.00</text>
<text x="237.6" y="142.9">⌀6.40 ↧ 3.00</text>
<text x="171.2" y="184.7">⌀3.60 THRU</text>
<text x="322.9" y="182.3">⌀3.60 THRU</text>
<text x="161.9" y="189.2">⌵ ⌀6.30 X 90.0°</text>
<text x="322.9" y="186.7">⌵ ⌀6.30 X 90.0°</text>
</g>
<g font-size="2.7">
<text x="234.5" y="256.6">Sergio Torremocha</text>
<text x="277.3" y="255.2">12/09/2013</text>
</g>
</svg>
